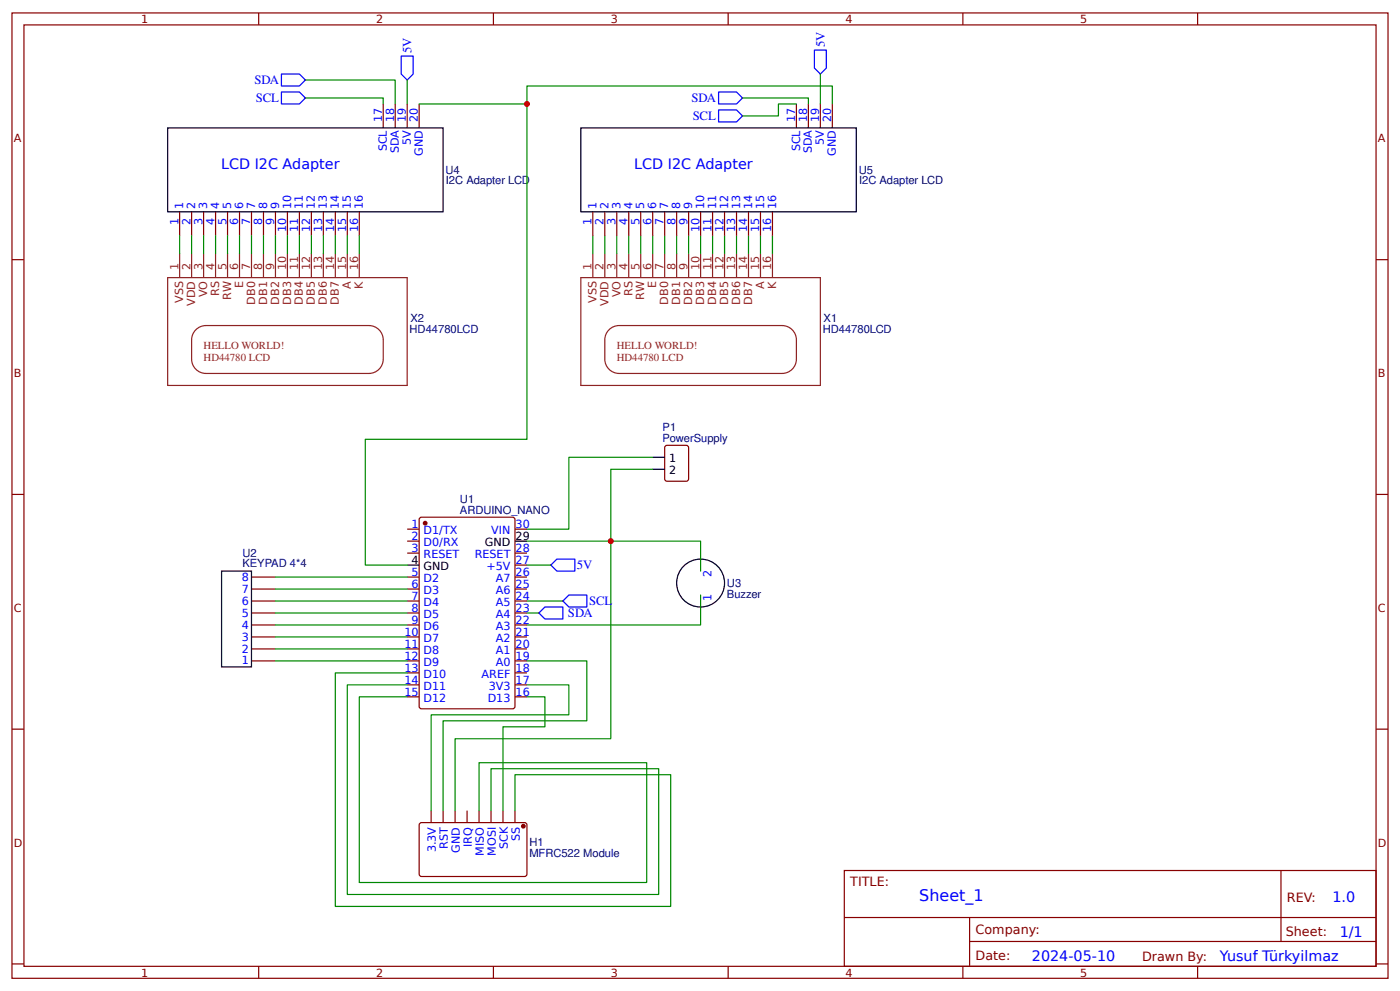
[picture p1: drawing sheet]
<svg xmlns="http://www.w3.org/2000/svg" width="309mm" height="219mm" viewBox="0 0 309 219" stroke-linecap="round" stroke-linejoin="round" font-family="sans-serif">
<g fill="none" stroke="#800" stroke-width=".26">
<path d="M2.6 2.9h304.1v213.2h-304.1zM5.3 5.5h298.7v208h-298.7zM57.1 2.9v2.6M109 2.9v2.6M160.9 2.9v2.6M212.7 2.9v2.6M264.6 2.9v2.6M84.7 23v5.3M87.3 23v5.3M90 23v5.3M92.6 23v5.3M175.9 23v5.3"/>
<path d="M178.6 23v5.3M181.2 23v5.3M183.9 23v5.3M2.6 57.4h2.7M39.7 46.8v5.3M42.3 46.8v5.3M45 46.8v5.3M47.6 46.8v5.3M50.3 46.8v5.3M52.9 46.8v5.3M55.6 46.8v5.3M58.2 46.8v5.3"/>
<path d="M60.9 46.8v5.3M63.5 46.8v5.3M66.1 46.8v5.3M68.8 46.8v5.3M71.4 46.8v5.3M74.1 46.8v5.3M76.7 46.8v5.3M79.4 46.8v5.3M131 46.8v5.3M133.6 46.8v5.3M136.3 46.8v5.3M138.9 46.8v5.3"/>
<path d="M141.6 46.8v5.3M144.2 46.8v5.3M146.8 46.8v5.3M149.5 46.8v5.3M152.1 46.8v5.3M154.8 46.8v5.3M157.4 46.8v5.3M160.1 46.8v5.3M162.7 46.8v5.3M165.4 46.8v5.3M168 46.8v5.3M170.7 46.8v5.3"/>
<path d="M304 57.4h2.7M147.1 98.4h4.5l.5 .2v7.2l-.2 .4-4.5 .1-.5-.3-.1-7.1zM2.6 109.2h2.7M90 116.9h2.6M90 119.5h2.6M92.9 114.3l20.3-.1 .5 .3 .1 41.6-.3 .4-20.4 .1-.4-.3-.1-41.5zM113.8 116.9h2.6M304 109.2h2.7M55.6 127.5h5.3M55.6 130.1h5.3M55.6 132.8h5.3M55.6 135.4h5.3"/>
<path d="M55.6 138.1h5.3M90 122.2h2.6M90 127.5h2.6M90 130.1h2.6M90 132.8h2.6M90 135.4h2.6M90 138.1h2.6M113.8 122.2h2.6M113.8 127.5h2.6M113.8 130.1h2.6M113.8 132.8h2.6M113.8 135.4h2.6"/>
<path d="M113.8 138.1h2.6M113.8 124.8h2.6M55.6 140.7h5.3M55.6 143.4h5.3M55.6 146h5.3M90 140.7h2.6M90 143.4h2.6M90 146h2.6M90 148.6h2.6M90 151.3h2.6M90 153.9h2.6M113.8 140.7h2.6"/>
<path d="M113.8 143.4h2.6M113.8 146h2.6M113.8 148.6h2.6M113.8 151.3h2.6M113.8 153.9h2.6M2.6 161.1h2.7M95.2 179.1v2.6M97.9 179.1v2.6M100.5 179.1v2.6M103.2 179.1v2.6M105.8 179.1v2.6M108.5 179.1v2.6"/>
<path d="M111.1 179.1v2.6M113.8 179.1v2.6M304 161.1h2.7M92.9 181.8h23.3l.2 .4-.1 11.2-.4 .2h-23l-.3-.5v-10.9zM186.5 192.3h117.5v21.2h-117.5zM283 192.3v15.7M2.6 212.9h2.7M57.1 213.5v2.6M109 213.5v2.6M160.9 213.5v2.6M186.6 202.7h117.3M212.7 213.5v2.6"/>
<path d="M214.2 208h89.7M214.2 202.7v10.6M264.6 213.5v2.6M304 212.9h2.7"/>
</g>
<g fill="#800" stroke="#800" stroke-width=".26">
<circle cx="93.9" cy="115.6" r=".4"/>
<circle cx="115.6" cy="182.5" r=".4"/>
</g>
<g fill="none" stroke="#000" stroke-width=".26">
<path d="M37 28.3h60.9v18.5h-60.9zM128.3 28.3h60.9v18.5h-60.9zM113.8 119.5h2.6M144.2 101h2.6M144.2 103.7h2.6M48.9 126.2h6.7v21.1h-6.7zM90 124.8h2.6"/>
<circle cx="154.8" cy="128.8" r="5.3"/>
</g>
<g fill="none" stroke="#8d2323" stroke-width=".26">
<path d="M39.7 56v5.3M42.3 56v5.3M45 56v5.3M47.6 56v5.3M50.3 56v5.3M52.9 56v5.3M55.6 56v5.3M58.2 56v5.3M60.9 56v5.3M63.5 56v5.3M66.1 56v5.3M68.8 56v5.3"/>
<path d="M71.4 56v5.3M74.1 56v5.3M76.7 56v5.3M79.4 56v5.3M131 56v5.3M133.6 56v5.3M136.3 56v5.3M138.9 56v5.3M141.6 56v5.3M144.2 56v5.3M146.8 56v5.3M149.5 56v5.3"/>
<path d="M152.1 56v5.3M154.8 56v5.3M157.4 56v5.3M160.1 56v5.3M162.7 56v5.3M165.4 56v5.3M168 56v5.3M170.7 56v5.3M37 61.3h53v23.8h-53zM43.3 72.8a3.2 3.2 0 0 1 2.2-.9h36a3.2 3.2 0 0 1 3.2 3.2v4.2a3.2 3.2 0 0 1-3.2 3.2h-36a3.2 3.2 0 0 1-3.2-3.2v-4.2a3.2 3.2 0 0 1 1-2.3zM128.3 61.3h52.9v23.8h-52.9zM134.5 72.8a3.2 3.2 0 0 1 2.3-.9h36a3.2 3.2 0 0 1 3.1 3.2v4.2a3.2 3.2 0 0 1-3.1 3.2h-36a3.2 3.2 0 0 1-3.2-3.2v-4.2a3.2 3.2 0 0 1 .9-2.3z"/>
</g>
<g fill="none" stroke="#080" stroke-width=".26">
<path d="M67.5 17.7h19.8v5.3M90 17.7v5.3M181.2 16.4v6.6M67.5 21.6h17.2v1.4M92.6 23h23.8v74h-35.7v27.8h9.3M116.4 23v-4h67.5v4M164 21.6h14.6v1.4M175.9 23h-3.9v2.6h-8M39.7 52.1v3.9M42.3 52.1v3.9M45 52.1v3.9M47.6 52.1v3.9"/>
<path d="M50.3 52.1v3.9M52.9 52.1v3.9M55.6 52.1v3.9M58.2 52.1v3.9M60.9 52.1v3.9M63.5 52.1v3.9M66.1 52.1v3.9M68.8 52.1v3.9M71.4 52.1v3.9M74.1 52.1v3.9M76.7 52.1v3.9M79.4 52.1v3.9"/>
<path d="M131 52.1v3.9M133.6 52.1v3.9M136.3 52.1v3.9M138.9 52.1v3.9M141.6 52.1v3.9M144.2 52.1v3.9M146.8 52.1v3.9M149.5 52.1v3.9M152.1 52.1v3.9M154.8 52.1v3.9M157.4 52.1v3.9M160.1 52.1v3.9"/>
<path d="M162.7 52.1v3.9M165.4 52.1v3.9M168 52.1v3.9M170.7 52.1v3.9M116.4 119.5h18.5v43.7h-34.4v15.9M144.2 103.7h-9.3v15.8h19.9v6.7M144.2 101h-18.5v15.9h-9.3M60.9 127.5h29.1M60.9 130.1h29.1M60.9 132.8h29.1M60.9 135.4h29.1M60.9 138.1h29.1"/>
<path d="M116.4 132.8h8M116.4 135.4h2.7M116.4 124.8h5.3M154.8 131.4v6.7h-38.4M60.9 140.7h29.1M60.9 143.4h29.1M60.9 146h29.1M90 153.9h-10.6v41h63.5v-26.4h-37.1v10.6M90 151.3h-13.3v46.3h68.8v-27.8h-37v9.3M90 148.6h-15.9v51.6h74.1v-29.1h-34.4v8M116.4 151.3h9.3v6.6h-30.5v21.2M116.4 153.9h4v6.6h-9.3v18.6"/>
<path d="M116.4 146h13.2v13.2h-31.7v19.9"/>
</g>
<path d="M62.2 16.4h3.9l1.4 1.3-1.4 1.3h-3.9zM88.6 12.4h2.7v4l-1.3 1.3-1.4-1.3zM179.9 11.1h2.7v3.9l-1.4 1.4-1.3-1.4zM62.2 20.3h3.9l1.4 1.3-1.4 1.4h-3.9zM158.7 20.3h4l1.3 1.3-1.3 1.4h-4zM158.7 24.3h4l1.3 1.3-1.3 1.3h-4zM119.1 135.4l1.3-1.3h4v2.6h-4zM121.7 124.8l1.3-1.3h4v2.7h-4zM125.7 131.4h3.9v2.7h-3.9l-1.3-1.3z" fill="none" stroke="#00f" stroke-width=".26"/>
<g fill="#c00">
<circle cx="116.4" cy="23" r=".66"/>
<circle cx="134.9" cy="119.5" r=".66"/>
</g>
<text font-size="3.5" fill="#00f" x="203.1" y="199.1">Sheet_1</text>
<g font-size="3.2" fill="#00f">
<text x="48.8" y="37.4">LCD I2C Adapter</text>
<text x="140.1" y="37.4">LCD I2C Adapter</text>
<text x="294.4" y="199.2">1.0</text>
<text x="296" y="207">1/1</text>
<text x="228" y="212.3">2024-05-10</text>
<text x="269.5" y="212.2">Yusuf Türkyilmaz</text>
</g>
<g font-size="2.8" fill="#00f">
<text x="90.9" y="11.7" transform="rotate(-90 90.9 11.7)">5V</text>
<text x="182.2" y="10.4" transform="rotate(-90 182.2 10.4)">5V</text>
<text x="56.2" y="18.6">SDA</text>
<text x="56.5" y="22.6">SCL</text>
<text x="152.8" y="22.6">SDA</text>
<text x="153" y="26.6">SCL</text>
<text x="127.5" y="125.7">5V</text>
<text x="125.5" y="136.4">SDA</text>
<text x="130.2" y="133.7">SCL</text>
</g>
<g font-size="2.8" fill="#800">
<text x="187.9" y="195.7">TITLE:</text>
<text x="284.3" y="199.2">REV:</text>
<text x="215.5" y="206.4">Company:</text>
<text x="284.1" y="206.9">Sheet:</text>
<text x="215.5" y="212.1">Date:</text>
<text x="252.3" y="212.2">Drawn By:</text>
</g>
<g font-size="2.5" fill="#800">
<text x="31.2" y="5.1">1</text>
<text x="83.1" y="5.1">2</text>
<text x="134.9" y="5.1">3</text>
<text x="186.8" y="5.1">4</text>
<text x="238.7" y="5.1">5</text>
<text x="3" y="31.4">A</text>
<text x="304.4" y="31.4">A</text>
<text x="3" y="83.3">B</text>
<text x="304.4" y="83.3">B</text>
<text x="3" y="135.1">C</text>
<text x="304.4" y="135.1">C</text>
<text x="3" y="187">D</text>
<text x="304.4" y="187">D</text>
<text x="31.2" y="215.7">1</text>
<text x="83.1" y="215.7">2</text>
<text x="134.9" y="215.7">3</text>
<text x="186.8" y="215.7">4</text>
<text x="238.7" y="215.7">5</text>
</g>
<g font-size="2.5" fill="#00f">
<text x="84.4" y="26.9" transform="rotate(-90 84.4 26.9)">17</text>
<text x="87" y="26.9" transform="rotate(-90 87 26.9)">18</text>
<text x="89.7" y="26.9" transform="rotate(-90 89.7 26.9)">19</text>
<text x="92.3" y="26.9" transform="rotate(-90 92.3 26.9)">20</text>
<text x="175.7" y="26.9" transform="rotate(-90 175.7 26.9)">17</text>
<text x="178.3" y="26.9" transform="rotate(-90 178.3 26.9)">18</text>
<text x="181" y="26.9" transform="rotate(-90 181 26.9)">19</text>
<text x="183.6" y="26.9" transform="rotate(-90 183.6 26.9)">20</text>
<text x="85.5" y="33.5" transform="rotate(-90 85.5 33.5)">SCL</text>
<text x="88.1" y="33.9" transform="rotate(-90 88.1 33.9)">SDA</text>
<text x="90.8" y="32" transform="rotate(-90 90.8 32)">5V</text>
<text x="93.4" y="34.4" transform="rotate(-90 93.4 34.4)">GND</text>
<text x="176.7" y="33.5" transform="rotate(-90 176.7 33.5)">SCL</text>
<text x="179.4" y="33.9" transform="rotate(-90 179.4 33.9)">SDA</text>
<text x="182" y="32" transform="rotate(-90 182 32)">5V</text>
<text x="184.7" y="34.4" transform="rotate(-90 184.7 34.4)">GND</text>
<text x="40.5" y="46.2" transform="rotate(-90 40.5 46.2)">1</text>
<text x="43.1" y="46.2" transform="rotate(-90 43.1 46.2)">2</text>
<text x="45.8" y="46.2" transform="rotate(-90 45.8 46.2)">3</text>
<text x="48.4" y="46.2" transform="rotate(-90 48.4 46.2)">4</text>
<text x="51.1" y="46.2" transform="rotate(-90 51.1 46.2)">5</text>
<text x="53.7" y="46.2" transform="rotate(-90 53.7 46.2)">6</text>
<text x="56.4" y="46.2" transform="rotate(-90 56.4 46.2)">7</text>
<text x="59" y="46.2" transform="rotate(-90 59 46.2)">8</text>
<text x="61.6" y="46.2" transform="rotate(-90 61.6 46.2)">9</text>
<text x="64.3" y="46.2" transform="rotate(-90 64.3 46.2)">10</text>
<text x="66.9" y="46.2" transform="rotate(-90 66.9 46.2)">11</text>
<text x="69.6" y="46.2" transform="rotate(-90 69.6 46.2)">12</text>
<text x="72.2" y="46.2" transform="rotate(-90 72.2 46.2)">13</text>
<text x="74.9" y="46.2" transform="rotate(-90 74.9 46.2)">14</text>
<text x="77.5" y="46.2" transform="rotate(-90 77.5 46.2)">15</text>
<text x="80.2" y="46.2" transform="rotate(-90 80.2 46.2)">16</text>
<text x="131.8" y="46.2" transform="rotate(-90 131.8 46.2)">1</text>
<text x="134.4" y="46.2" transform="rotate(-90 134.4 46.2)">2</text>
<text x="137.1" y="46.2" transform="rotate(-90 137.1 46.2)">3</text>
<text x="139.7" y="46.2" transform="rotate(-90 139.7 46.2)">4</text>
<text x="142.3" y="46.2" transform="rotate(-90 142.3 46.2)">5</text>
<text x="145" y="46.2" transform="rotate(-90 145 46.2)">6</text>
<text x="147.6" y="46.2" transform="rotate(-90 147.6 46.2)">7</text>
<text x="150.3" y="46.2" transform="rotate(-90 150.3 46.2)">8</text>
<text x="152.9" y="46.2" transform="rotate(-90 152.9 46.2)">9</text>
<text x="155.6" y="46.2" transform="rotate(-90 155.6 46.2)">10</text>
<text x="158.2" y="46.2" transform="rotate(-90 158.2 46.2)">11</text>
<text x="160.9" y="46.2" transform="rotate(-90 160.9 46.2)">12</text>
<text x="163.5" y="46.2" transform="rotate(-90 163.5 46.2)">13</text>
<text x="166.2" y="46.2" transform="rotate(-90 166.2 46.2)">14</text>
<text x="168.8" y="46.2" transform="rotate(-90 168.8 46.2)">15</text>
<text x="171.4" y="46.2" transform="rotate(-90 171.4 46.2)">16</text>
<text x="39.4" y="49.7" transform="rotate(-90 39.4 49.7)">1</text>
<text x="42.1" y="49.7" transform="rotate(-90 42.1 49.7)">2</text>
<text x="44.7" y="49.7" transform="rotate(-90 44.7 49.7)">3</text>
<text x="47.4" y="49.7" transform="rotate(-90 47.4 49.7)">4</text>
<text x="50" y="49.7" transform="rotate(-90 50 49.7)">5</text>
<text x="52.7" y="49.7" transform="rotate(-90 52.7 49.7)">6</text>
<text x="55.3" y="49.7" transform="rotate(-90 55.3 49.7)">7</text>
<text x="57.9" y="49.7" transform="rotate(-90 57.9 49.7)">8</text>
<text x="60.6" y="49.7" transform="rotate(-90 60.6 49.7)">9</text>
<text x="63.2" y="51.2" transform="rotate(-90 63.2 51.2)">10</text>
<text x="65.9" y="51.2" transform="rotate(-90 65.9 51.2)">11</text>
<text x="68.5" y="51.2" transform="rotate(-90 68.5 51.2)">12</text>
<text x="71.2" y="51.2" transform="rotate(-90 71.2 51.2)">13</text>
<text x="73.8" y="51.2" transform="rotate(-90 73.8 51.2)">14</text>
<text x="76.5" y="51.2" transform="rotate(-90 76.5 51.2)">15</text>
<text x="79.1" y="51.2" transform="rotate(-90 79.1 51.2)">16</text>
<text x="130.7" y="49.7" transform="rotate(-90 130.7 49.7)">1</text>
<text x="133.3" y="49.7" transform="rotate(-90 133.3 49.7)">2</text>
<text x="136" y="49.7" transform="rotate(-90 136 49.7)">3</text>
<text x="138.6" y="49.7" transform="rotate(-90 138.6 49.7)">4</text>
<text x="141.3" y="49.7" transform="rotate(-90 141.3 49.7)">5</text>
<text x="143.9" y="49.7" transform="rotate(-90 143.9 49.7)">6</text>
<text x="146.6" y="49.7" transform="rotate(-90 146.6 49.7)">7</text>
<text x="149.2" y="49.7" transform="rotate(-90 149.2 49.7)">8</text>
<text x="151.9" y="49.7" transform="rotate(-90 151.9 49.7)">9</text>
<text x="154.5" y="51.2" transform="rotate(-90 154.5 51.2)">10</text>
<text x="157.2" y="51.2" transform="rotate(-90 157.2 51.2)">11</text>
<text x="159.8" y="51.2" transform="rotate(-90 159.8 51.2)">12</text>
<text x="162.5" y="51.2" transform="rotate(-90 162.5 51.2)">13</text>
<text x="165.1" y="51.2" transform="rotate(-90 165.1 51.2)">14</text>
<text x="167.7" y="51.2" transform="rotate(-90 167.7 51.2)">15</text>
<text x="170.4" y="51.2" transform="rotate(-90 170.4 51.2)">16</text>
<text x="90.9" y="116.6">1</text>
<text x="90.9" y="119.3">2</text>
<text x="93.6" y="118">D1/TX</text>
<text x="108.5" y="118">VIN</text>
<text x="113.9" y="116.6">30</text>
<text x="90.9" y="121.9">3</text>
<text x="93.6" y="120.6">D0/RX</text>
<text x="93.6" y="123.2">RESET</text>
<text x="104.9" y="123.2">RESET</text>
<text x="107.5" y="125.9">+5V</text>
<text x="113.9" y="124.6">27</text>
<text x="113.9" y="121.9">28</text>
<text x="53.5" y="130.9">7</text>
<text x="53.5" y="128.3">8</text>
<text x="90.9" y="127.2">5</text>
<text x="90.9" y="129.9">6</text>
<text x="93.6" y="128.5">D2</text>
<text x="93.6" y="131.2">D3</text>
<text x="109.5" y="131.2">A6</text>
<text x="109.5" y="128.5">A7</text>
<text x="113.9" y="129.9">25</text>
<text x="113.9" y="127.2">26</text>
<text x="157.2" y="127.5" transform="rotate(-90 157.2 127.5)">2</text>
<text x="53.5" y="136.2">5</text>
<text x="53.5" y="133.6">6</text>
<text x="90.9" y="132.5">7</text>
<text x="90.9" y="135.1">8</text>
<text x="90.9" y="137.8">9</text>
<text x="93.6" y="133.8">D4</text>
<text x="93.6" y="136.5">D5</text>
<text x="109.5" y="136.5">A4</text>
<text x="109.5" y="133.8">A5</text>
<text x="113.9" y="137.8">22</text>
<text x="113.9" y="135.1">23</text>
<text x="113.9" y="132.5">24</text>
<text x="157.2" y="132.8" transform="rotate(-90 157.2 132.8)">1</text>
<text x="53.5" y="141.5">3</text>
<text x="53.5" y="138.9">4</text>
<text x="89.3" y="140.4">10</text>
<text x="89.3" y="143.1">11</text>
<text x="93.6" y="139.1">D6</text>
<text x="93.6" y="141.8">D7</text>
<text x="109.5" y="141.8">A2</text>
<text x="109.5" y="139.1">A3</text>
<text x="113.9" y="143.1">20</text>
<text x="113.9" y="140.4">21</text>
<text x="53.5" y="146.8">1</text>
<text x="53.5" y="144.1">2</text>
<text x="89.3" y="145.7">12</text>
<text x="89.3" y="148.4">13</text>
<text x="93.6" y="144.4">D8</text>
<text x="93.6" y="147.1">D9</text>
<text x="93.6" y="149.7">D10</text>
<text x="106.4" y="149.7">AREF</text>
<text x="109.5" y="147.1">A0</text>
<text x="109.5" y="144.4">A1</text>
<text x="113.9" y="148.4">18</text>
<text x="113.9" y="145.7">19</text>
<text x="89.3" y="151">14</text>
<text x="89.3" y="153.7">15</text>
<text x="93.6" y="152.3">D11</text>
<text x="93.6" y="155">D12</text>
<text x="107.7" y="155">D13</text>
<text x="108" y="152.3">3V3</text>
<text x="113.9" y="151">17</text>
<text x="113.9" y="153.7">16</text>
<text x="114.8" y="185.8" transform="rotate(-90 114.8 185.8)">SS</text>
<text x="96.3" y="188.3" transform="rotate(-90 96.3 188.3)">3.3V</text>
<text x="99" y="187.5" transform="rotate(-90 99 187.5)">RST</text>
<text x="101.6" y="188.4" transform="rotate(-90 101.6 188.4)">GND</text>
<text x="104.2" y="187.1" transform="rotate(-90 104.2 187.1)">IRQ</text>
<text x="106.9" y="189.1" transform="rotate(-90 106.9 189.1)">MISO</text>
<text x="109.5" y="189.1" transform="rotate(-90 109.5 189.1)">MOSI</text>
<text x="112.2" y="187.6" transform="rotate(-90 112.2 187.6)">SCK</text>
</g>
<g font-size="2.5" fill="#000080">
<text x="98.4" y="38.4">U4</text>
<text x="98.5" y="40.7">I2C Adapter LCD</text>
<text x="189.7" y="38.4">U5</text>
<text x="189.8" y="40.7">I2C Adapter LCD</text>
<text x="90.7" y="71.2">X2</text>
<text x="182" y="71.2">X1</text>
<text x="90.5" y="73.6">HD44780LCD</text>
<text x="181.8" y="73.6">HD44780LCD</text>
<text x="146.4" y="95.2">P1</text>
<text x="146.4" y="97.6">PowerSupply</text>
<text x="101.6" y="113.5">ARDUINO_NANO</text>
<text x="101.6" y="111.1">U1</text>
<text x="53.6" y="125.4">KEYPAD 4*4</text>
<text x="53.6" y="123">U2</text>
<text x="160.6" y="129.7">U3</text>
<text x="160.6" y="132">Buzzer</text>
<text x="116.9" y="189.3">MFRC522 Module</text>
<text x="116.9" y="186.9">H1</text>
</g>
<g font-size="2.5" fill="#8d2323">
<text x="39.4" y="59.7" transform="rotate(-90 39.4 59.7)">1</text>
<text x="42.1" y="59.7" transform="rotate(-90 42.1 59.7)">2</text>
<text x="44.7" y="59.7" transform="rotate(-90 44.7 59.7)">3</text>
<text x="47.4" y="59.7" transform="rotate(-90 47.4 59.7)">4</text>
<text x="50" y="59.7" transform="rotate(-90 50 59.7)">5</text>
<text x="52.7" y="59.7" transform="rotate(-90 52.7 59.7)">6</text>
<text x="55.3" y="59.7" transform="rotate(-90 55.3 59.7)">7</text>
<text x="57.9" y="59.7" transform="rotate(-90 57.9 59.7)">8</text>
<text x="60.6" y="59.7" transform="rotate(-90 60.6 59.7)">9</text>
<text x="63.2" y="59.7" transform="rotate(-90 63.2 59.7)">10</text>
<text x="65.9" y="59.7" transform="rotate(-90 65.9 59.7)">11</text>
<text x="68.5" y="59.7" transform="rotate(-90 68.5 59.7)">12</text>
<text x="71.2" y="59.7" transform="rotate(-90 71.2 59.7)">13</text>
<text x="73.8" y="59.7" transform="rotate(-90 73.8 59.7)">14</text>
<text x="76.5" y="59.7" transform="rotate(-90 76.5 59.7)">15</text>
<text x="79.1" y="59.7" transform="rotate(-90 79.1 59.7)">16</text>
<text x="130.7" y="59.7" transform="rotate(-90 130.7 59.7)">1</text>
<text x="133.3" y="59.7" transform="rotate(-90 133.3 59.7)">2</text>
<text x="136" y="59.7" transform="rotate(-90 136 59.7)">3</text>
<text x="138.6" y="59.7" transform="rotate(-90 138.6 59.7)">4</text>
<text x="141.3" y="59.7" transform="rotate(-90 141.3 59.7)">5</text>
<text x="143.9" y="59.7" transform="rotate(-90 143.9 59.7)">6</text>
<text x="146.6" y="59.7" transform="rotate(-90 146.6 59.7)">7</text>
<text x="149.2" y="59.7" transform="rotate(-90 149.2 59.7)">8</text>
<text x="151.9" y="59.7" transform="rotate(-90 151.9 59.7)">9</text>
<text x="154.5" y="59.7" transform="rotate(-90 154.5 59.7)">10</text>
<text x="157.2" y="59.7" transform="rotate(-90 157.2 59.7)">11</text>
<text x="159.8" y="59.7" transform="rotate(-90 159.8 59.7)">12</text>
<text x="162.5" y="59.7" transform="rotate(-90 162.5 59.7)">13</text>
<text x="165.1" y="59.7" transform="rotate(-90 165.1 59.7)">14</text>
<text x="167.7" y="59.7" transform="rotate(-90 167.7 59.7)">15</text>
<text x="170.4" y="59.7" transform="rotate(-90 170.4 59.7)">16</text>
<text x="45.8" y="65.7" transform="rotate(-90 45.8 65.7)">VO</text>
<text x="48.4" y="65.4" transform="rotate(-90 48.4 65.4)">RS</text>
<text x="53.7" y="63.7" transform="rotate(-90 53.7 63.7)">E</text>
<text x="77.5" y="63.8" transform="rotate(-90 77.5 63.8)">A</text>
<text x="80.2" y="63.7" transform="rotate(-90 80.2 63.7)">K</text>
<text x="137.1" y="65.7" transform="rotate(-90 137.1 65.7)">VO</text>
<text x="139.7" y="65.4" transform="rotate(-90 139.7 65.4)">RS</text>
<text x="145" y="63.7" transform="rotate(-90 145 63.7)">E</text>
<text x="168.8" y="63.8" transform="rotate(-90 168.8 63.8)">A</text>
<text x="171.4" y="63.7" transform="rotate(-90 171.4 63.7)">K</text>
<text x="40.5" y="66.9" transform="rotate(-90 40.5 66.9)">VSS</text>
<text x="43.1" y="67.6" transform="rotate(-90 43.1 67.6)">VDD</text>
<text x="51.1" y="66.2" transform="rotate(-90 51.1 66.2)">RW</text>
<text x="56.4" y="67.3" transform="rotate(-90 56.4 67.3)">DB0</text>
<text x="59" y="67.3" transform="rotate(-90 59 67.3)">DB1</text>
<text x="61.6" y="67.3" transform="rotate(-90 61.6 67.3)">DB2</text>
<text x="64.3" y="67.3" transform="rotate(-90 64.3 67.3)">DB3</text>
<text x="66.9" y="67.3" transform="rotate(-90 66.9 67.3)">DB4</text>
<text x="69.6" y="67.3" transform="rotate(-90 69.6 67.3)">DB5</text>
<text x="72.2" y="67.3" transform="rotate(-90 72.2 67.3)">DB6</text>
<text x="74.9" y="67.3" transform="rotate(-90 74.9 67.3)">DB7</text>
<text x="131.8" y="66.9" transform="rotate(-90 131.8 66.9)">VSS</text>
<text x="134.4" y="67.6" transform="rotate(-90 134.4 67.6)">VDD</text>
<text x="142.3" y="66.2" transform="rotate(-90 142.3 66.2)">RW</text>
<text x="147.6" y="67.3" transform="rotate(-90 147.6 67.3)">DB0</text>
<text x="150.3" y="67.3" transform="rotate(-90 150.3 67.3)">DB1</text>
<text x="152.9" y="67.3" transform="rotate(-90 152.9 67.3)">DB2</text>
<text x="155.6" y="67.3" transform="rotate(-90 155.6 67.3)">DB3</text>
<text x="158.2" y="67.3" transform="rotate(-90 158.2 67.3)">DB4</text>
<text x="160.9" y="67.3" transform="rotate(-90 160.9 67.3)">DB5</text>
<text x="163.5" y="67.3" transform="rotate(-90 163.5 67.3)">DB6</text>
<text x="166.2" y="67.3" transform="rotate(-90 166.2 67.3)">DB7</text>
</g>
<g font-size="2.5">
<text x="147.8" y="102.1">1</text>
<text x="147.8" y="104.7">2</text>
<text x="113.9" y="119.3">29</text>
<text x="90.9" y="124.6">4</text>
<text x="93.6" y="125.9">GND</text>
<text x="107.1" y="120.6">GND</text>
</g>
<g font-size="2.4" fill="#8d2323">
<text x="45" y="77.2">HELLO WORLD!</text>
<text x="136.3" y="77.2">HELLO WORLD!</text>
<text x="45" y="79.9">HD44780 LCD</text>
<text x="136.3" y="79.9">HD44780 LCD</text>
</g>
</svg>
